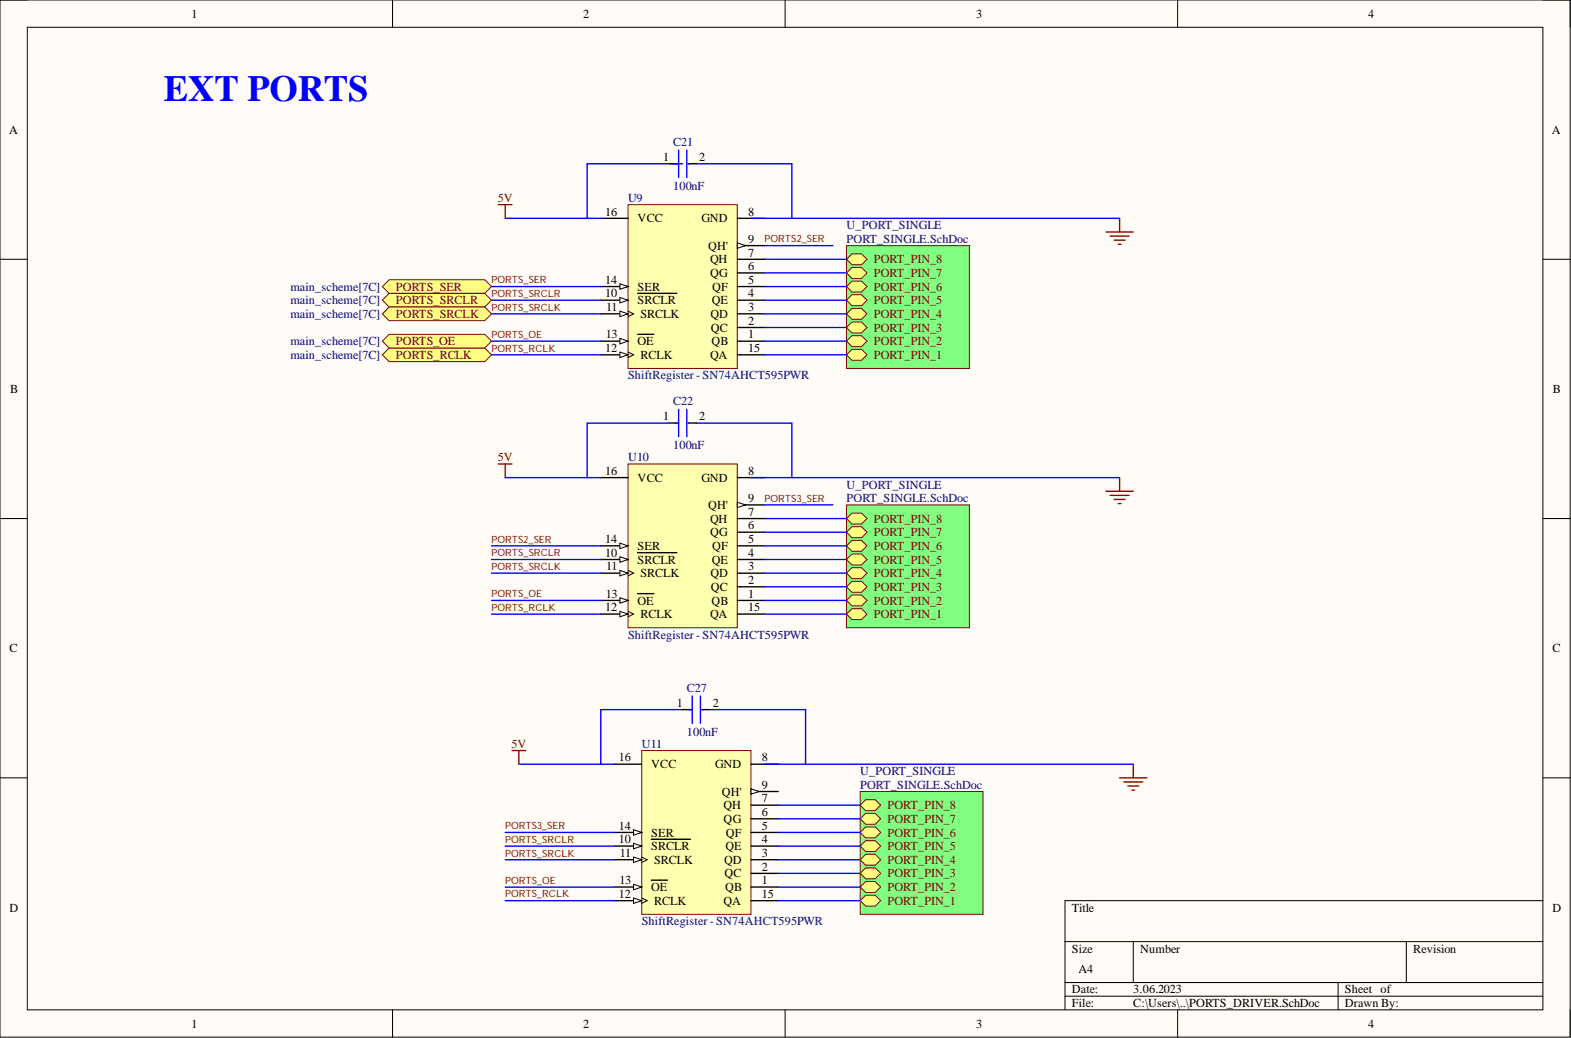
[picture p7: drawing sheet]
<svg xmlns="http://www.w3.org/2000/svg" width="292mm" height="193mm" viewBox="0 0 292 193" stroke-linecap="round" stroke-linejoin="round" font-family="sans-serif">
<path d="M0 0h291.9v192.8h-291.9z" fill-rule="evenodd" fill="#fffcf8"/>
<path d="M0 0h291.9v192.8h-291.9z" fill="none" stroke="#000" stroke-width=".19"/>
<path d="M5.1 5.1h281.8v182.6h-281.8z" fill-rule="evenodd" fill="#fffcf8"/>
<g fill="none" stroke="#000" stroke-width=".19">
<path d="M0 0h5.1M73 0v5.1M146 0v5.1M219 0v5.1M286.9 0h5v5.1M5.1 5.1h281.8v182.6h-281.8zM0 48.2h5.1M286.9 48.2h5M0 96.4h5.1M286.9 96.4h5M0 144.6h5.1M286.9 144.6h5"/>
<path d="M198 175.1h88.9M210.7 175.1v7.6M261.5 175.1v7.6M286.9 167.4h-88.9v20.3M73 187.7v5.1M146 187.7v5.1M198 182.7h88.9M198 185.2h88.9M219 187.7v5.1M248.8 182.7v5M291.9 187.7v5.1"/>
</g>
<path d="M116.8 38.1h20.3v30.4h-20.3z" fill-rule="evenodd" fill="#ffffb0"/>
<path d="M116.8 38.1h20.3v30.4h-20.3z" fill="none" stroke="#800000" stroke-width=".19"/>
<path d="M137.1 58.3h5.1M137.1 55.8h5.1M137.1 53.3h5.1M137.1 50.7h5.1M137.1 48.2h5.1M137.1 40.6h5.1M137.1 45.7h5.1M137.1 63.4h5.1" fill="none" stroke="#000" stroke-width=".25"/>
<path d="M137.1 45.2l1.5 .5-1.5 .5z" fill="#f8fcff"/>
<path d="M137.1 45.2l1.5 .5-1.5 .5z" fill="none" stroke="#000" stroke-width=".19"/>
<path d="M111.7 55.8h5.1" fill="none" stroke="#000" stroke-width=".25"/>
<path d="M115.3 55.3l1.5 .5-1.5 .5z" fill="#f8fcff"/>
<path d="M115.3 55.3l1.5 .5-1.5 .5z" fill="none" stroke="#000" stroke-width=".19"/>
<path d="M111.7 58.3h5.1M118.6 54.5h7.2" fill="none" stroke="#000" stroke-width=".25"/>
<path d="M115.3 57.8l1.5 .5-1.5 .6z" fill="#f8fcff"/>
<path d="M115.3 57.8l1.5 .5-1.5 .6zM116.8 57.8l1 .5-1 .6" fill="none" stroke="#000" stroke-width=".19"/>
<path d="M111.7 66h5.1" fill="none" stroke="#000" stroke-width=".25"/>
<path d="M115.3 65.5l1.5 .5-1.5 .5z" fill="#f8fcff"/>
<path d="M115.3 65.5l1.5 .5-1.5 .5zM116.8 65.5l1 .5-1 .5" fill="none" stroke="#000" stroke-width=".19"/>
<path d="M111.7 63.4h5.1" fill="none" stroke="#000" stroke-width=".25"/>
<path d="M115.3 62.9l1.5 .5-1.5 .5z" fill="#f8fcff"/>
<path d="M115.3 62.9l1.5 .5-1.5 .5z" fill="none" stroke="#000" stroke-width=".19"/>
<path d="M111.7 53.3h5.1M118.6 62.2h3" fill="none" stroke="#000" stroke-width=".25"/>
<path d="M115.3 52.8l1.5 .5-1.5 .5z" fill="#f8fcff"/>
<path d="M115.3 52.8l1.5 .5-1.5 .5z" fill="none" stroke="#000" stroke-width=".19"/>
<path d="M111.7 40.6h5.1M137.1 66h5.1M137.1 60.9h5.1" fill="none" stroke="#000" stroke-width=".25"/>
<path d="M126.9 30.4h-17.7v10.2h2.5M129.5 30.4h17.7v10.2h-7.6M91.4 58.3h20.3M91.4 55.8h20.3M91.4 53.3h20.3M93.9 40.6h15.3M147.2 40.6h61M91.4 66h20.3M91.4 63.4h20.3" fill="none" stroke="#00f" stroke-width=".25"/>
<path d="M205.6 43.1h5.1M206.4 43.9h3.6M207.2 44.6h2M207.9 45.4h.5M208.2 40.6v2.5" fill="none" stroke="#800000" stroke-width=".25"/>
<path d="M157.4 45.7h22.8v22.8h-22.8z" fill-rule="evenodd" fill="#80ff80"/>
<path d="M157.4 45.7h22.8v22.8h-22.8z" fill="none" stroke="#800000" stroke-width=".19"/>
<path d="M157.4 66l1-1.1h1.8l1 1.1-1 1h-1.8z" fill-rule="evenodd" fill="#ffff80"/>
<path d="M157.4 66l1-1.1h1.8l1 1.1-1 1h-1.8z" fill="none" stroke="#800000" stroke-width=".19"/>
<path d="M157.4 63.4l1-1h1.8l1 1-1 1h-1.8z" fill-rule="evenodd" fill="#ffff80"/>
<path d="M157.4 63.4l1-1h1.8l1 1-1 1h-1.8z" fill="none" stroke="#800000" stroke-width=".19"/>
<path d="M157.4 60.9l1-1h1.8l1 1-1 1h-1.8z" fill-rule="evenodd" fill="#ffff80"/>
<path d="M157.4 60.9l1-1h1.8l1 1-1 1h-1.8z" fill="none" stroke="#800000" stroke-width=".19"/>
<path d="M157.4 58.3l1-1h1.8l1 1-1 1.1h-1.8z" fill-rule="evenodd" fill="#ffff80"/>
<path d="M157.4 58.3l1-1h1.8l1 1-1 1.1h-1.8z" fill="none" stroke="#800000" stroke-width=".19"/>
<path d="M157.4 55.8l1-1h1.8l1 1-1 1h-1.8z" fill-rule="evenodd" fill="#ffff80"/>
<path d="M157.4 55.8l1-1h1.8l1 1-1 1h-1.8z" fill="none" stroke="#800000" stroke-width=".19"/>
<path d="M157.4 53.3l1-1h1.8l1 1-1 1h-1.8z" fill-rule="evenodd" fill="#ffff80"/>
<path d="M157.4 53.3l1-1h1.8l1 1-1 1h-1.8z" fill="none" stroke="#800000" stroke-width=".19"/>
<path d="M157.4 50.7l1-1h1.8l1 1-1 1.1h-1.8z" fill-rule="evenodd" fill="#ffff80"/>
<path d="M157.4 50.7l1-1h1.8l1 1-1 1.1h-1.8z" fill="none" stroke="#800000" stroke-width=".19"/>
<path d="M157.4 48.2l1-1h1.8l1 1-1 1h-1.8z" fill-rule="evenodd" fill="#ffff80"/>
<path d="M157.4 48.2l1-1h1.8l1 1-1 1h-1.8z" fill="none" stroke="#800000" stroke-width=".19"/>
<path d="M142.2 58.3h15.2M142.2 55.8h15.2M142.2 53.3h15.2M142.2 50.7h15.2M142.2 48.2h15.2M142.2 45.7h12.7M142.2 66h15.2M142.2 63.4h15.2M142.2 60.9h15.2" fill="none" stroke="#00f" stroke-width=".25"/>
<path d="M116.8 86.3h20.3v30.4h-20.3z" fill-rule="evenodd" fill="#ffffb0"/>
<path d="M116.8 86.3h20.3v30.4h-20.3z" fill="none" stroke="#800000" stroke-width=".19"/>
<path d="M137.1 98.9h5.1M137.1 96.4h5.1M137.1 88.8h5.1M137.1 93.9h5.1M137.1 111.6h5.1M137.1 106.6h5.1M137.1 104h5.1M137.1 101.5h5.1" fill="none" stroke="#000" stroke-width=".25"/>
<path d="M137.1 93.4l1.5 .5-1.5 .5z" fill="#f8fcff"/>
<path d="M137.1 93.4l1.5 .5-1.5 .5z" fill="none" stroke="#000" stroke-width=".19"/>
<path d="M111.7 104h5.1" fill="none" stroke="#000" stroke-width=".25"/>
<path d="M115.3 103.5l1.5 .5-1.5 .5z" fill="#f8fcff"/>
<path d="M115.3 103.5l1.5 .5-1.5 .5z" fill="none" stroke="#000" stroke-width=".19"/>
<path d="M111.7 106.6h5.1M118.6 102.7h7.2" fill="none" stroke="#000" stroke-width=".25"/>
<path d="M115.3 106l1.5 .6-1.5 .5z" fill="#f8fcff"/>
<path d="M115.3 106l1.5 .6-1.5 .5zM116.8 106l1 .6-1 .5" fill="none" stroke="#000" stroke-width=".19"/>
<path d="M111.7 114.2h5.1" fill="none" stroke="#000" stroke-width=".25"/>
<path d="M115.3 113.7l1.5 .5-1.5 .5z" fill="#f8fcff"/>
<path d="M115.3 113.7l1.5 .5-1.5 .5zM116.8 113.7l1 .5-1 .5" fill="none" stroke="#000" stroke-width=".19"/>
<path d="M111.7 111.6h5.1" fill="none" stroke="#000" stroke-width=".25"/>
<path d="M115.3 111.1l1.5 .5-1.5 .5z" fill="#f8fcff"/>
<path d="M115.3 111.1l1.5 .5-1.5 .5z" fill="none" stroke="#000" stroke-width=".19"/>
<path d="M111.7 101.5h5.1M118.6 110.4h3" fill="none" stroke="#000" stroke-width=".25"/>
<path d="M115.3 101l1.5 .5-1.5 .5z" fill="#f8fcff"/>
<path d="M115.3 101l1.5 .5-1.5 .5z" fill="none" stroke="#000" stroke-width=".19"/>
<path d="M111.7 88.8h5.1M137.1 114.2h5.1M137.1 109.1h5.1" fill="none" stroke="#000" stroke-width=".25"/>
<path d="M129.5 78.6h17.7v10.2h-7.6M93.9 88.8h15.3M147.2 88.8h61M91.4 114.2h20.3M91.4 111.6h20.3M91.4 106.6h20.3M91.4 104h20.3M91.4 101.5h20.3" fill="none" stroke="#00f" stroke-width=".25"/>
<path d="M205.6 91.3h5.1M206.4 92.1h3.6M207.2 92.9h2M207.9 93.6h.5M208.2 88.8v2.5" fill="none" stroke="#800000" stroke-width=".25"/>
<path d="M157.4 93.9h22.8v22.8h-22.8z" fill-rule="evenodd" fill="#80ff80"/>
<path d="M157.4 93.9h22.8v22.8h-22.8z" fill="none" stroke="#800000" stroke-width=".19"/>
<path d="M157.4 114.2l1-1.1h1.8l1 1.1-1 1h-1.8z" fill-rule="evenodd" fill="#ffff80"/>
<path d="M157.4 114.2l1-1.1h1.8l1 1.1-1 1h-1.8z" fill="none" stroke="#800000" stroke-width=".19"/>
<path d="M157.4 111.6l1-1h1.8l1 1-1 1h-1.8z" fill-rule="evenodd" fill="#ffff80"/>
<path d="M157.4 111.6l1-1h1.8l1 1-1 1h-1.8z" fill="none" stroke="#800000" stroke-width=".19"/>
<path d="M157.4 109.1l1-1h1.8l1 1-1 1h-1.8z" fill-rule="evenodd" fill="#ffff80"/>
<path d="M157.4 109.1l1-1h1.8l1 1-1 1h-1.8z" fill="none" stroke="#800000" stroke-width=".19"/>
<path d="M157.4 106.6l1-1.1h1.8l1 1.1-1 1h-1.8z" fill-rule="evenodd" fill="#ffff80"/>
<path d="M157.4 106.6l1-1.1h1.8l1 1.1-1 1h-1.8z" fill="none" stroke="#800000" stroke-width=".19"/>
<path d="M157.4 104l1-1h1.8l1 1-1 1h-1.8z" fill-rule="evenodd" fill="#ffff80"/>
<path d="M157.4 104l1-1h1.8l1 1-1 1h-1.8z" fill="none" stroke="#800000" stroke-width=".19"/>
<path d="M157.4 101.5l1-1h1.8l1 1-1 1h-1.8z" fill-rule="evenodd" fill="#ffff80"/>
<path d="M157.4 101.5l1-1h1.8l1 1-1 1h-1.8z" fill="none" stroke="#800000" stroke-width=".19"/>
<path d="M157.4 98.9l1-1h1.8l1 1-1 1.1h-1.8z" fill-rule="evenodd" fill="#ffff80"/>
<path d="M157.4 98.9l1-1h1.8l1 1-1 1.1h-1.8z" fill="none" stroke="#800000" stroke-width=".19"/>
<path d="M157.4 96.4l1-1h1.8l1 1-1 1h-1.8z" fill-rule="evenodd" fill="#ffff80"/>
<path d="M157.4 96.4l1-1h1.8l1 1-1 1h-1.8z" fill="none" stroke="#800000" stroke-width=".19"/>
<path d="M142.2 98.9h15.2M142.2 96.4h15.2M142.2 93.9h12.7M142.2 114.2h15.2M142.2 111.6h15.2M142.2 109.1h15.2M142.2 106.6h15.2M142.2 104h15.2M142.2 101.5h15.2" fill="none" stroke="#00f" stroke-width=".25"/>
<path d="M119.3 139.5h20.3v30.5h-20.3z" fill-rule="evenodd" fill="#ffffb0"/>
<path d="M119.3 139.5h20.3v30.5h-20.3z" fill="none" stroke="#800000" stroke-width=".19"/>
<path d="M139.6 159.8h5.1M139.6 157.3h5.1M139.6 154.8h5.1M139.6 152.2h5.1M139.6 149.7h5.1M139.6 142.1h5.1M139.6 147.1h5.1M139.6 164.9h5.1" fill="none" stroke="#000" stroke-width=".25"/>
<path d="M139.6 146.6l1.6 .5-1.6 .6z" fill="#f8fcff"/>
<path d="M139.6 146.6l1.6 .5-1.6 .6z" fill="none" stroke="#000" stroke-width=".19"/>
<path d="M114.2 157.3h5.1" fill="none" stroke="#000" stroke-width=".25"/>
<path d="M117.8 156.8l1.5 .5-1.5 .5z" fill="#f8fcff"/>
<path d="M117.8 156.8l1.5 .5-1.5 .5z" fill="none" stroke="#000" stroke-width=".19"/>
<path d="M114.2 159.8h5.1M121.1 156h7.3" fill="none" stroke="#000" stroke-width=".25"/>
<path d="M117.8 159.3l1.5 .5-1.5 .5z" fill="#f8fcff"/>
<path d="M117.8 159.3l1.5 .5-1.5 .5zM119.3 159.3l1 .5-1 .5" fill="none" stroke="#000" stroke-width=".19"/>
<path d="M114.2 167.4h5.1" fill="none" stroke="#000" stroke-width=".25"/>
<path d="M117.8 166.9l1.5 .5-1.5 .5z" fill="#f8fcff"/>
<path d="M117.8 166.9l1.5 .5-1.5 .5zM119.3 166.9l1 .5-1 .5" fill="none" stroke="#000" stroke-width=".19"/>
<path d="M114.2 164.9h5.1" fill="none" stroke="#000" stroke-width=".25"/>
<path d="M117.8 164.4l1.5 .5-1.5 .5z" fill="#f8fcff"/>
<path d="M117.8 164.4l1.5 .5-1.5 .5z" fill="none" stroke="#000" stroke-width=".19"/>
<path d="M114.2 154.8h5.1M121.1 163.6h3" fill="none" stroke="#000" stroke-width=".25"/>
<path d="M117.8 154.2l1.5 .6-1.5 .5z" fill="#f8fcff"/>
<path d="M117.8 154.2l1.5 .6-1.5 .5z" fill="none" stroke="#000" stroke-width=".19"/>
<path d="M114.2 142.1h5.1M139.6 167.4h5.1M139.6 162.4h5.1" fill="none" stroke="#000" stroke-width=".25"/>
<path d="M126.9 131.9h-15.2v10.2h2.5M132 131.9h17.8v10.2h-7.6M93.9 159.8h20.3M93.9 157.3h20.3M93.9 154.8h20.3M96.5 142.1h15.2M149.8 142.1h60.9M93.9 167.4h20.3M93.9 164.9h20.3" fill="none" stroke="#00f" stroke-width=".25"/>
<path d="M208.2 144.6h5.1M208.9 145.4h3.6M209.7 146.1h2M210.5 146.9h.5M210.7 142.1v2.5" fill="none" stroke="#800000" stroke-width=".25"/>
<path d="M159.9 147.1h22.9v22.9h-22.9z" fill-rule="evenodd" fill="#80ff80"/>
<path d="M159.9 147.1h22.9v22.9h-22.9z" fill="none" stroke="#800000" stroke-width=".19"/>
<path d="M159.9 167.4l1.1-1h1.7l1 1-1 1.1h-1.7z" fill-rule="evenodd" fill="#ffff80"/>
<path d="M159.9 167.4l1.1-1h1.7l1 1-1 1.1h-1.7z" fill="none" stroke="#800000" stroke-width=".19"/>
<path d="M159.9 164.9l1.1-1h1.7l1 1-1 1h-1.7z" fill-rule="evenodd" fill="#ffff80"/>
<path d="M159.9 164.9l1.1-1h1.7l1 1-1 1h-1.7z" fill="none" stroke="#800000" stroke-width=".19"/>
<path d="M159.9 162.4l1.1-1h1.7l1 1-1 1h-1.7z" fill-rule="evenodd" fill="#ffff80"/>
<path d="M159.9 162.4l1.1-1h1.7l1 1-1 1h-1.7z" fill="none" stroke="#800000" stroke-width=".19"/>
<path d="M159.9 159.8l1.1-1h1.7l1 1-1 1h-1.7z" fill-rule="evenodd" fill="#ffff80"/>
<path d="M159.9 159.8l1.1-1h1.7l1 1-1 1h-1.7z" fill="none" stroke="#800000" stroke-width=".19"/>
<path d="M159.9 157.3l1.1-1h1.7l1 1-1 1h-1.7z" fill-rule="evenodd" fill="#ffff80"/>
<path d="M159.9 157.3l1.1-1h1.7l1 1-1 1h-1.7z" fill="none" stroke="#800000" stroke-width=".19"/>
<path d="M159.9 154.8l1.1-1.1h1.7l1 1.1-1 1h-1.7z" fill-rule="evenodd" fill="#ffff80"/>
<path d="M159.9 154.8l1.1-1.1h1.7l1 1.1-1 1h-1.7z" fill="none" stroke="#800000" stroke-width=".19"/>
<path d="M159.9 152.2l1.1-1h1.7l1 1-1 1h-1.7z" fill-rule="evenodd" fill="#ffff80"/>
<path d="M159.9 152.2l1.1-1h1.7l1 1-1 1h-1.7z" fill="none" stroke="#800000" stroke-width=".19"/>
<path d="M159.9 149.7l1.1-1h1.7l1 1-1 1h-1.7z" fill-rule="evenodd" fill="#ffff80"/>
<path d="M159.9 149.7l1.1-1h1.7l1 1-1 1h-1.7z" fill="none" stroke="#800000" stroke-width=".19"/>
<path d="M144.7 159.8h15.2M144.7 157.3h15.2M144.7 154.8h15.2M144.7 152.2h15.2M144.7 149.7h15.2M144.7 167.4h15.2M144.7 164.9h15.2M144.7 162.4h15.2" fill="none" stroke="#00f" stroke-width=".25"/>
<path d="M71.1 53.3l1.3-1.3h17.7l1.3 1.3-1.3 1.2h-17.7z" fill-rule="evenodd" fill="#ffff80"/>
<path d="M71.1 53.3l1.3-1.3h17.7l1.3 1.3-1.3 1.2h-17.7z" fill="none" stroke="#800000" stroke-width=".19"/>
<path d="M71.1 55.8l1.3-1.3h17.7l1.3 1.3-1.3 1.3h-17.7z" fill-rule="evenodd" fill="#ffff80"/>
<path d="M71.1 55.8l1.3-1.3h17.7l1.3 1.3-1.3 1.3h-17.7z" fill="none" stroke="#800000" stroke-width=".19"/>
<path d="M71.1 66l1.3-1.3h17.7l1.3 1.3-1.3 1.2h-17.7z" fill-rule="evenodd" fill="#ffff80"/>
<path d="M71.1 66l1.3-1.3h17.7l1.3 1.3-1.3 1.2h-17.7z" fill="none" stroke="#800000" stroke-width=".19"/>
<path d="M71.1 58.3l1.3-1.2h17.7l1.3 1.2-1.3 1.3h-17.7z" fill-rule="evenodd" fill="#ffff80"/>
<path d="M71.1 58.3l1.3-1.2h17.7l1.3 1.2-1.3 1.3h-17.7z" fill="none" stroke="#800000" stroke-width=".19"/>
<path d="M71.1 63.4l1.3-1.2h17.7l1.3 1.2-1.3 1.3h-17.7z" fill-rule="evenodd" fill="#ffff80"/>
<path d="M71.1 63.4l1.3-1.2h17.7l1.3 1.2-1.3 1.3h-17.7z" fill="none" stroke="#800000" stroke-width=".19"/>
<path d="M124.4 30.4h1.8M128 30.4h1.5M124.4 78.6h1.8M128 78.6h1.5M126.9 131.9h1.8M130.5 131.9h1.5" fill="none" stroke="#000" stroke-width=".25"/>
<g fill="none" stroke="#00f" stroke-width=".25">
<path d="M125.4 30.4h.8M126.2 27.9v5.1M127.7 27.9v5.1M128 30.4h.2M124.4 78.6h-15.2v10.2h2.5M125.4 78.6h.8M126.2 76.1v5.1M127.7 76.1v5.1M128 78.6h.2M128 131.9h.7M128.7 129.4v5.1M130.2 129.4v5.1"/>
<path d="M130.5 131.9h.2"/>
</g>
<path d="M92.7 38.1h2.5M93.9 38.1v2.5M92.7 86.3h2.5M93.9 86.3v2.5M95.2 139.5h2.5M96.5 139.5v2.6" fill="none" stroke="#800000" stroke-width=".25"/>
<text font-size="6.9" fill="#00f" x="30.5" y="18.8">EXT PORTS</text>
<g font-size="2.3">
<text x="35.6" y="3.3">1</text>
<text x="108.4" y="3.3">2</text>
<text x="181.5" y="3.3">3</text>
<text x="254.4" y="3.3">4</text>
<text x="1.7" y="24.9">A</text>
<text x="123.3" y="29.9">1</text>
<text x="130" y="29.9">2</text>
<text x="288.6" y="24.9">A</text>
<text x="112.5" y="40.1">16</text>
<text x="118.6" y="41.4">VCC</text>
<text x="130.4" y="41.4">GND</text>
<text x="139.1" y="40.1">8</text>
<text x="131.7" y="46.4">QH'</text>
<text x="139.1" y="47.7">7</text>
<text x="139.1" y="45.2">9</text>
<text x="112.5" y="52.8">14</text>
<text x="132" y="51.5">QG</text>
<text x="132" y="49">QH</text>
<text x="139.1" y="52.8">5</text>
<text x="139.1" y="50.2">6</text>
<text x="112.5" y="55.3">10</text>
<text x="112.7" y="57.8">11</text>
<text x="118.6" y="56.6">SRCLR</text>
<text x="118.6" y="54">SER</text>
<text x="119.1" y="59.1">SRCLK</text>
<text x="132.1" y="59.1">QD</text>
<text x="132.4" y="56.6">QE</text>
<text x="132.4" y="54">QF</text>
<text x="139.1" y="57.8">3</text>
<text x="139.1" y="55.3">4</text>
<text x="112.5" y="65.5">12</text>
<text x="112.6" y="62.9">13</text>
<text x="118.6" y="64.2">OE</text>
<text x="132.2" y="61.6">QC</text>
<text x="132.3" y="64.2">QB</text>
<text x="139.1" y="62.9">1</text>
<text x="139.1" y="65.5">15</text>
<text x="139.1" y="60.4">2</text>
<text x="119.1" y="66.7">RCLK</text>
<text x="132" y="66.7">QA</text>
<text x="1.9" y="73.1">B</text>
<text x="288.7" y="73.1">B</text>
<text x="123.3" y="78.1">1</text>
<text x="130" y="78.1">2</text>
<text x="112.5" y="88.3">16</text>
<text x="118.6" y="89.6">VCC</text>
<text x="130.4" y="89.6">GND</text>
<text x="139.1" y="88.3">8</text>
<text x="131.7" y="94.6">QH'</text>
<text x="139.1" y="95.9">7</text>
<text x="139.1" y="93.4">9</text>
<text x="112.5" y="101">14</text>
<text x="132" y="99.7">QG</text>
<text x="132" y="97.2">QH</text>
<text x="139.1" y="101">5</text>
<text x="139.1" y="98.4">6</text>
<text x="112.5" y="103.5">10</text>
<text x="112.7" y="106">11</text>
<text x="118.6" y="104.8">SRCLR</text>
<text x="118.6" y="102.2">SER</text>
<text x="119.1" y="107.3">SRCLK</text>
<text x="132.1" y="107.3">QD</text>
<text x="132.4" y="104.8">QE</text>
<text x="132.4" y="102.2">QF</text>
<text x="139.1" y="106">3</text>
<text x="139.1" y="103.5">4</text>
<text x="112.5" y="113.7">12</text>
<text x="112.6" y="111.1">13</text>
<text x="118.6" y="112.4">OE</text>
<text x="132.2" y="109.9">QC</text>
<text x="132.3" y="112.4">QB</text>
<text x="139.1" y="111.1">1</text>
<text x="139.1" y="113.7">15</text>
<text x="139.1" y="108.6">2</text>
<text x="119.1" y="114.9">RCLK</text>
<text x="132" y="114.9">QA</text>
<text x="1.8" y="121.3">C</text>
<text x="288.6" y="121.3">C</text>
<text x="125.8" y="131.4">1</text>
<text x="132.5" y="131.4">2</text>
<text x="115.1" y="141.6">16</text>
<text x="121.1" y="142.8">VCC</text>
<text x="132.9" y="142.8">GND</text>
<text x="141.7" y="141.6">8</text>
<text x="134.2" y="147.9">QH'</text>
<text x="141.7" y="149.2">7</text>
<text x="141.7" y="146.6">9</text>
<text x="115.1" y="154.2">14</text>
<text x="121.1" y="155.5">SER</text>
<text x="134.6" y="153">QG</text>
<text x="134.6" y="150.4">QH</text>
<text x="135" y="155.5">QF</text>
<text x="141.7" y="154.2">5</text>
<text x="141.7" y="151.7">6</text>
<text x="115.1" y="156.8">10</text>
<text x="115.3" y="159.3">11</text>
<text x="121.1" y="158.1">SRCLR</text>
<text x="121.6" y="160.6">SRCLK</text>
<text x="134.6" y="160.6">QD</text>
<text x="134.9" y="158.1">QE</text>
<text x="141.7" y="159.3">3</text>
<text x="141.7" y="156.8">4</text>
<text x="141.7" y="161.9">2</text>
<text x="115.1" y="166.9">12</text>
<text x="115.2" y="164.4">13</text>
<text x="121.1" y="165.7">OE</text>
<text x="134.7" y="163.1">QC</text>
<text x="134.8" y="165.7">QB</text>
<text x="141.7" y="164.4">1</text>
<text x="141.7" y="166.9">15</text>
<text x="1.8" y="169.5">D</text>
<text x="121.6" y="168.2">RCLK</text>
<text x="134.6" y="168.2">QA</text>
<text x="199.3" y="169.5">Title</text>
<text x="288.6" y="169.5">D</text>
<text x="199.3" y="177.1">Size</text>
<text x="212" y="177.1">Number</text>
<text x="262.8" y="177.1">Revision</text>
<text x="199.3" y="184.7">Date:</text>
<text x="200.6" y="180.9">A4</text>
<text x="210.7" y="184.7">3.06.2023</text>
<text x="250.1" y="184.7">Sheet of</text>
<text x="35.6" y="191">1</text>
<text x="108.4" y="191">2</text>
<text x="181.5" y="191">3</text>
<text x="199.3" y="187.2">File:</text>
<text x="210.7" y="187.2">C:\Users\..\PORTS_DRIVER.SchDoc</text>
<text x="250.1" y="187.2">Drawn By:</text>
<text x="254.4" y="191">4</text>
</g>
<g font-size="2.3" fill="#000080">
<text x="125.2" y="27.1">C21</text>
<text x="125.2" y="35.3">100nF</text>
<text x="116.8" y="37.5">U9</text>
<text x="157.4" y="42.6">U_PORT_SINGLE</text>
<text x="157.4" y="45.2">PORT_SINGLE.SchDoc</text>
<text x="54" y="54">main_scheme[7C]</text>
<text x="54" y="56.6">main_scheme[7C]</text>
<text x="54" y="59.1">main_scheme[7C]</text>
<text x="54" y="64.2">main_scheme[7C]</text>
<text x="54" y="66.7">main_scheme[7C]</text>
<text x="116.8" y="70.5">ShiftRegister - SN74AHCT595PWR</text>
<text x="125.2" y="75.3">C22</text>
<text x="125.2" y="83.5">100nF</text>
<text x="116.8" y="85.7">U10</text>
<text x="157.4" y="90.8">U_PORT_SINGLE</text>
<text x="157.4" y="93.4">PORT_SINGLE.SchDoc</text>
<text x="116.8" y="118.7">ShiftRegister - SN74AHCT595PWR</text>
<text x="127.7" y="128.6">C27</text>
<text x="127.7" y="136.7">100nF</text>
<text x="119.3" y="139">U11</text>
<text x="159.9" y="144.1">U_PORT_SINGLE</text>
<text x="159.9" y="146.6">PORT_SINGLE.SchDoc</text>
<text x="119.3" y="172">ShiftRegister - SN74AHCT595PWR</text>
</g>
<g font-size="2.3" fill="#800000">
<text x="92.6" y="37.5">5V</text>
<text x="162.5" y="51.5">PORT_PIN_7</text>
<text x="162.5" y="49">PORT_PIN_8</text>
<text x="73.6" y="54">PORTS_SER</text>
<text x="73.6" y="56.6">PORTS_SRCLR</text>
<text x="73.6" y="59.1">PORTS_SRCLK</text>
<text x="162.5" y="59.1">PORT_PIN_4</text>
<text x="162.5" y="56.6">PORT_PIN_5</text>
<text x="162.5" y="54">PORT_PIN_6</text>
<text x="73.6" y="64.2">PORTS_OE</text>
<text x="162.5" y="64.2">PORT_PIN_2</text>
<text x="162.5" y="61.6">PORT_PIN_3</text>
<text x="73.6" y="66.7">PORTS_RCLK</text>
<text x="162.5" y="66.7">PORT_PIN_1</text>
<text x="92.6" y="85.7">5V</text>
<text x="162.5" y="99.7">PORT_PIN_7</text>
<text x="162.5" y="97.2">PORT_PIN_8</text>
<text x="162.5" y="107.3">PORT_PIN_4</text>
<text x="162.5" y="104.8">PORT_PIN_5</text>
<text x="162.5" y="102.2">PORT_PIN_6</text>
<text x="162.5" y="112.4">PORT_PIN_2</text>
<text x="162.5" y="109.9">PORT_PIN_3</text>
<text x="162.5" y="114.9">PORT_PIN_1</text>
<text x="95.1" y="139">5V</text>
<text x="165" y="155.5">PORT_PIN_6</text>
<text x="165" y="153">PORT_PIN_7</text>
<text x="165" y="150.4">PORT_PIN_8</text>
<text x="165" y="160.6">PORT_PIN_4</text>
<text x="165" y="158.1">PORT_PIN_5</text>
<text x="165" y="165.7">PORT_PIN_2</text>
<text x="165" y="163.1">PORT_PIN_3</text>
<text x="165" y="168.2">PORT_PIN_1</text>
</g>
<g font-size="1.9" fill="#800000">
<text x="142.2" y="45.1">PORTS2_SER</text>
<text x="91.4" y="52.7">PORTS_SER</text>
<text x="91.4" y="55.2">PORTS_SRCLR</text>
<text x="91.4" y="57.8">PORTS_SRCLK</text>
<text x="91.4" y="62.8">PORTS_OE</text>
<text x="91.4" y="65.4">PORTS_RCLK</text>
<text x="142.2" y="93.3">PORTS3_SER</text>
<text x="91.4" y="100.9">PORTS2_SER</text>
<text x="91.4" y="103.4">PORTS_SRCLR</text>
<text x="91.4" y="106">PORTS_SRCLK</text>
<text x="91.4" y="111">PORTS_OE</text>
<text x="91.4" y="113.6">PORTS_RCLK</text>
<text x="93.9" y="154.2">PORTS3_SER</text>
<text x="93.9" y="156.7">PORTS_SRCLR</text>
<text x="93.9" y="159.2">PORTS_SRCLK</text>
<text x="93.9" y="164.3">PORTS_OE</text>
<text x="93.9" y="166.8">PORTS_RCLK</text>
</g>
</svg>
